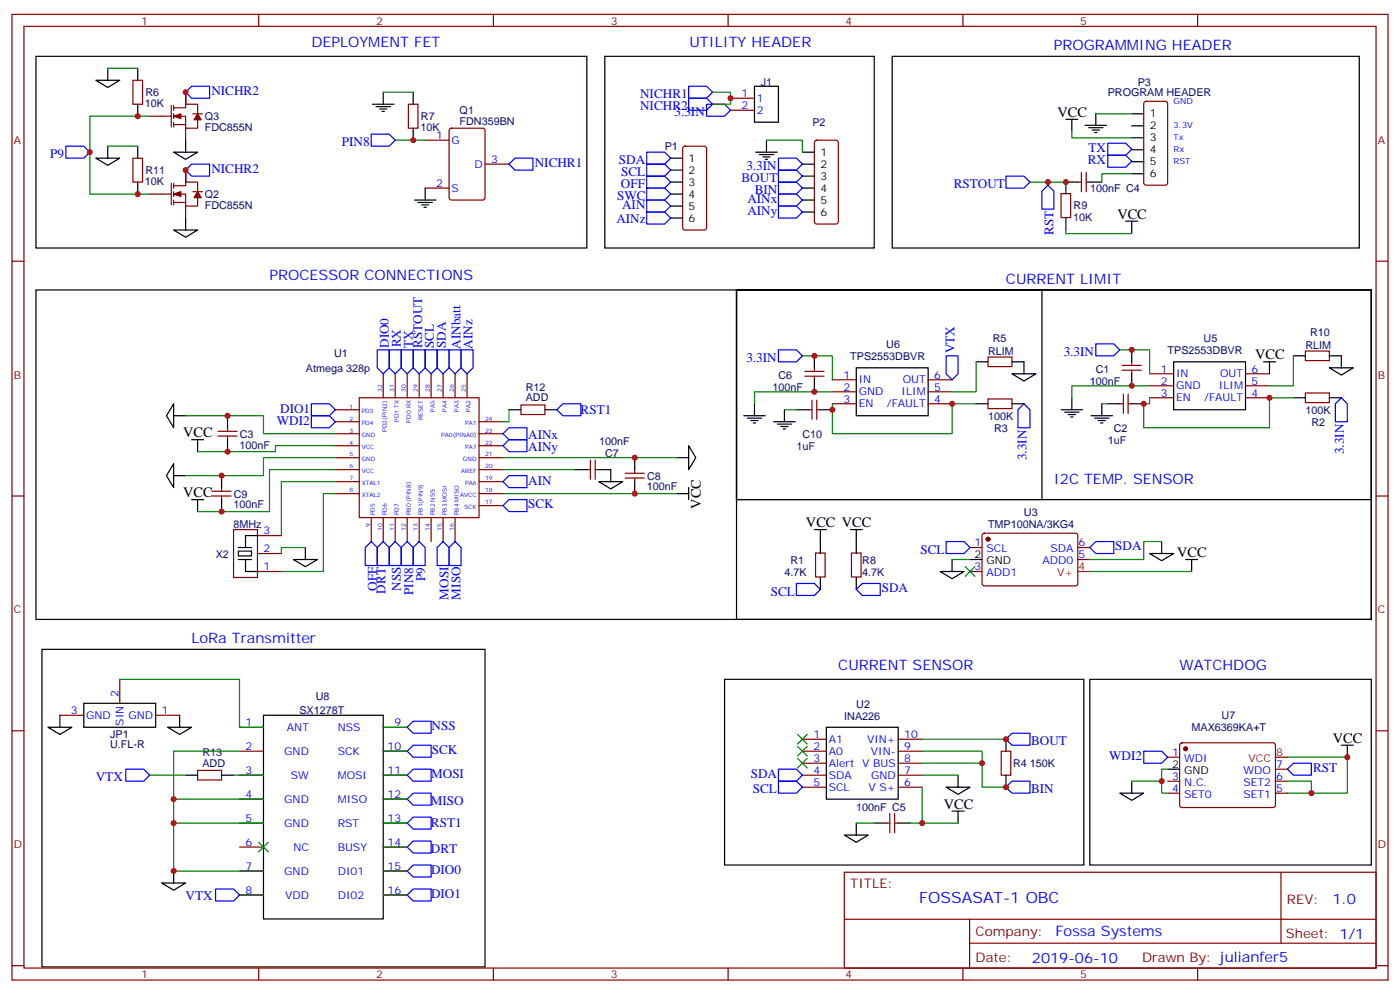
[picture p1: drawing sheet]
<svg xmlns="http://www.w3.org/2000/svg" width="412mm" height="292mm" viewBox="0 0 412 292" stroke-linecap="round" stroke-linejoin="round" font-family="sans-serif">
<g fill="none" stroke="#000" stroke-width=".35">
<path d="M10.6 16.6h162.3v56.4h-162.3zM178.2 16.6h79.3v56.4h-79.3zM262.8 16.6h137.6v56.4h-137.6zM28.2 23.6h7.1l-3.6 2.2zM31.7 20.1v3.5M40.6 20.1v3.5M40.6 30.7v3.5M109.7 30.7h6.4M110.8 31.4h4.2M111.8 32.1h2.1M112.5 32.8h.7M112.9 27.2v3.5"/>
<path d="M121.7 27.2v3.5M121.7 37.7v3.6M222.2 25.4h7.1v10.6h-7.1zM314 35.1h3.5M315.7 35.1v3.6M319.6 36.9h6.4M320.7 37.6h4.2M321.7 38.3h2.1M322.4 39h.7M322.8 33.4v3.5M333.4 33.5h3.5M333.4 37h3.5"/>
<path d="M28.2 46.6h7.1l-3.6 2.1zM31.7 43v3.6M40.6 43v3.6M40.6 53.6v3.5M51.2 44.8h7l-3.5 2.1zM54.7 41.3v3.5M122.1 58.9h6.3M123.1 59.6h4.3M125.2 55.4v3.5M197.6 53.6h3.5M197.6 46.6h3.5M197.6 50.1h3.5"/>
<path d="M197.6 57.1h3.5M222.6 44.8h6.4M223.7 45.5h4.2M224.7 46.2h2.1M225.4 46.9h.7M225.8 41.3v3.5M236.4 44.8h3.5M236.4 48.3h3.5M236.4 51.9h3.5M236.4 55.4h3.5M236.4 58.9h3.5M317.5 53.6h-3.5v3.5"/>
<path d="M321 53.6h3.6M333.4 40.6h3.5M333.4 44.1h3.5M333.4 47.6h3.5M333.4 51.2h3.5M51.2 67.7h7l-3.5 2.1zM54.7 64.2v3.5M124.2 60.3h2.1M124.9 61h.7M197.6 60.7h3.5M197.6 64.2h3.5M236.4 62.4h3.5"/>
<path d="M314 64.2v3.5M331.6 65.1h3.5M333.4 65.1v3.5M10.6 85.4h393.3v97h-393.3zM217 85.4h186.9v97h-186.9zM217 85.4h186.9v61.7h-186.9zM217 85.4h89.9v61.7h-89.9zM51.2 118.9v7l-2.2-3.5zM222.2 118.9v3.5M239.9 104.8v3.5M239.9 111.8v3.6M252.2 108.3h21.2v14.1h-21.2z"/>
<path d="M287.5 118.9h3.5M287.5 106.5h3.5M298.1 110.1h7.1l-3.6 2.1zM298.1 118.9h3.5M298.1 106.5h3.5v3.6M315.7 117.1v3.5M324.6 118.9v3.5M326.3 118.9h3.5M333.4 118.9h3.5M333.4 103v3.5M333.4 110.1v3.5M345.7 106.5h21.2v14.1h-21.2z"/>
<path d="M372.2 106.5h3.5M373.9 106.5v3.6M381 117.1h3.5M381 104.8h3.5M391.6 108.3h7l-3.5 2.1zM391.6 117.1h3.5M391.6 104.8h3.5v3.5M51.2 136.5v7.1l-2.2-3.5zM51.2 122.4h3.5M56.4 129.5h3.6M58.2 129.5v3.5M67 122.4v3.5"/>
<path d="M67 129.5v3.5M149.9 120.6h3.6M160.5 120.6h3.5M169.3 138.3h3.6M176.4 138.3h3.5v3.5M187 134.8v3.5M199.3 134.8h3.5M202.8 131.2l2.2 3.6-2.2 3.5zM219.1 122.4h6.3M220.1 123.1h4.3M221.2 123.8h2.1M221.9 124.5h.7"/>
<path d="M227.9 124.2h6.3M229 124.9h4.2M230 125.6h2.1M230.7 126.3h.7M231.1 120.6v3.6M234.6 120.6h3.5M241.7 120.6h3.5M312.6 120.6h6.3M313.6 121.4h4.3M314.7 122.1h2.1M315.4 122.8h.7M321.4 122.4h6.3"/>
<path d="M322.4 123.1h4.3M323.5 123.8h2.1M324.2 124.5h.7M51.2 140.1h3.5M56.4 147.1h3.6M58.2 147.1v3.5M65.3 140.1v3.5M65.3 147.1v3.5M75.8 157.7h-3.5v3.5M176.4 141.8h7l-3.5 2.1zM187 141.8v3.5M199.3 145.3h3.5"/>
<path d="M202.8 143.6v3.5M239.9 155.9h3.5M241.7 155.9v7.1M250.5 155.9h3.5M252.2 155.9v7.1M342.2 159.5v3.5M70.2 162.3h3.9v1.4h-3.9zM70.2 161.2h3.9M70.2 164.7h3.9M72.3 164.7v3.6h3.5M86.4 164.7h7.1l-3.5 2.2zM90 161.2v3.5"/>
<path d="M241.7 170v3.6M252.2 170v3.6M276.9 168.3h7.1l-3.5 2.1zM280.5 164.7v3.6M285.8 164.7h3.5M338.7 163h7l-3.5 2.1zM349.2 164.7h3.6M351 164.7v3.6M12.3 191.2h130.6v93.5h-130.6zM14.1 214.1h7.1l-3.6 2.2zM17.6 210.6v3.5M24.7 207.1h21.2v7h-21.2z"/>
<path d="M49.4 214.1h7l-3.5 2.2zM52.9 210.6v3.5M77.6 210.6h35.3v60h-35.3zM213.4 200h105.9v54.7h-105.9zM243.4 214.1h21.2v21.2h-21.2zM296.3 217.7v3.5M321 200h82.9v54.7h-82.9zM395.1 219.4h3.5M396.9 219.4v3.6M54.7 228.2h3.5M65.3 228.2h3.5M278.7 231.8h7.1l-3.6 2.1z"/>
<path d="M280.5 238.8h3.5M282.2 228.2v3.6M282.2 238.8v3.6M296.3 228.2v3.6M329.8 233.5h7.1l-3.5 2.2zM333.4 230v3.5M344 226.5h3.5M47.6 260h7.1l-3.5 2.1zM51.2 256.5v3.5M248.7 245.9h7.1l-3.6 2.1zM252.2 242.4v3.5M257.5 242.4h3.6"/>
<path d="M264.6 242.4h3.5"/>
</g>
<g fill="none" stroke="#870000" stroke-width=".35">
<path d="M3.5 4.2h405.4v284.4h-405.4zM7.1 7.8h398.2v277.2h-398.2zM76.2 4.2v3.6M145.3 4.2v3.6M214.5 4.2v3.6M283.6 4.2v3.6M352.8 4.2v3.6M39.2 23.6h2.8v7.1h-2.8zM44.1 34.2h6.3M50.4 31v6.4M51.2 31.8h3.5v-1.1h3.5v2.8M51.2 34.2h3.5v3.5h3.5v-2.4"/>
<path d="M51.2 36.7h3.5M51.2 31v1.5M51.2 33.5v1.4M51.2 36v1.4M54.7 27.2v3.5M54.7 37.7v3.6M56.8 33.5h2.8M120.3 30.7h2.8v7h-2.8zM132.5 38l.5-.3h9.2l.6 .5 .1 20-.5 .7h-9.4l-.7-.4v-20zM215.2 28.9h7M215.2 32.5h7M337.1 30l.5-.2h5.6l.7 .5 .1 23.5-.5 .7h-5.9l-.6-.4-.1-23.6z"/>
<path d="M39.2 46.6h2.8v7h-2.8zM44.1 57.1h6.3M50.4 54v6.3M51.2 54.7h3.5v-1.1h3.5v2.8M51.2 57.1h3.5v3.6h3.5v-2.5M51.2 54v1.4M51.2 56.4v1.5M51.2 58.9v1.4M51.2 59.6h3.5M54.7 50.1v3.5M56.8 56.4h2.8M125.2 55.4h7.1"/>
<path d="M125.2 41.3h7.1M142.9 48.3h7M201.3 43.2l.5-.2h5.6l.7 .5v23.5l-.4 .7h-5.9l-.7-.4v-23.6zM240.1 41.5l.5-.2h5.6l.7 .4v23.6l-.4 .6-5.9 .1-.7-.5v-23.5zM312.6 57h2.8v7.1h-2.8zM317.5 53.6h1.1M318.6 50.8v5.6M320 50.8v5.6M320 53.6h1M3.5 76.9h3.6M54.7 60.7v3.5M405.3 76.9h3.6"/>
<path d="M105.8 117.1h35.3v35.3h-35.3zM112.9 110.1v7M116.4 110.1v7M119.9 110.1v7M123.5 110.1v7M127 110.1v7M130.5 110.1v7M134.1 110.1v7M137.6 110.1v7M153.5 119.2h7v2.9h-7zM237.1 109.4h5.6M237.1 110.8h5.6"/>
<path d="M239.2 117.8v5.7M239.9 108.3v1.1M239.9 110.8v1M240.6 117.8v5.7M245.2 111.8h7M245.2 115.4h7M245.2 118.9h7M273.4 111.8h7.1M273.4 115.4h7.1M273.4 118.9h7.1M291 117.5h7.1v2.8h-7.1zM291 105.1h7.1v2.8h-7.1z"/>
<path d="M329.8 118.9h1.1M330.6 107.6h5.6M330.6 109h5.6M330.9 116.1v5.6M332.3 118.9h1.1M332.3 116.1v5.6M333.4 106.5v1.1M333.4 109v1.1M338.7 110.1h7M338.7 113.6h7M338.7 117.1h7M366.9 110.1h7"/>
<path d="M366.9 113.6h7M366.9 117.1h7M384.5 115.7h7.1v2.8h-7.1zM384.5 103.4h7.1v2.8h-7.1zM64.2 127h5.6M64.2 128.4h5.6M67 125.9v1.1M67 128.4v1.1M98.8 120.6h7M98.8 124.2h7M98.8 127.7h7M98.8 131.2h7"/>
<path d="M98.8 134.8h7M98.8 138.3h7M141.1 124.2h7.1M141.1 127.7h7.1M141.1 131.2h7.1M141.1 134.8h7.1M141.1 138.3h7.1M172.9 138.3h1M173.9 135.5v5.6M175.3 138.3h1.1M175.3 135.5v5.6M184.1 139.3h5.7"/>
<path d="M187 138.3v1M238.1 120.6h1.1M240.6 120.6h1.1M3.5 146h3.6M62.4 146h5.7M62.4 144.6h5.7M65.3 143.6v1M65.3 146v1.1M68.8 155.9h7v14.1h-7zM75.8 157.7h7.1M98.8 141.8h7M98.8 145.3h7"/>
<path d="M109.4 152.4v7.1M112.9 152.4v7.1M116.4 152.4v7.1M119.9 152.4v7.1M123.5 152.4v7.1M127 152.4v7.1M130.5 152.4v7.1M134.1 152.4v7.1M141.1 141.8h7.1M141.1 145.3h7.1M141.1 148.9h7.1M184.1 140.8h5.7"/>
<path d="M187 140.8v1M289.5 157.2l.5-.2h27.1l.4 .7-.1 14.4-.6 .4-27.1-.1-.4-.6v-14.1zM405.3 146h3.6M75.8 168.3h7.1M75.8 163h7.1M240.2 162.8h2.9v7.1h-2.9zM250.8 162.8h2.8v7.1h-2.8zM285.8 168.3h3.5M285.8 161.2h3.5M317.5 161.2h3.5M317.5 164.7h3.5M3.5 215.2h3.6"/>
<path d="M17.6 210.6h7.1M35.3 200v7.1M45.9 210.6h7M70.6 214.1h7M112.9 214.1h7M236.4 217.7h7M264.6 217.7h7M347.7 218.9l.5-.2 27.1 .1 .4 .6-.1 17.9-.6 .5-27.1-.1-.4-.6v-17.7zM405.3 215.2h3.6M58.2 226.8h7.1v2.9h-7.1zM70.6 221.2h7M70.6 228.2h7"/>
<path d="M70.6 235.3h7M112.9 221.2h7M112.9 228.2h7M112.9 235.3h7M236.4 221.2h7M236.4 224.7h7M236.4 228.2h7M236.4 231.8h7M262.1 239.5v5.7M263.5 239.5v5.7M264.6 221.2h7M264.6 224.7h7"/>
<path d="M264.6 228.2h7M264.6 231.8h7M294.9 221.2h2.8v7h-2.8zM344 223h3.5M344 230h3.5M344 233.5h3.5M375.7 230h3.5M375.7 233.5h3.5M375.7 226.5h3.5M70.6 242.4h7M70.6 249.4h7M70.6 256.5h7"/>
<path d="M112.9 242.4h7M112.9 249.4h7M112.9 256.5h7M248.7 256.8h156.6v28.2h-156.6zM261.1 242.4h1M263.5 242.4h1.1M377.3 256.8v20.9M70.6 263.5h7M112.9 263.5h7M248.7 270.7h156.5M285.6 277.7h119.6M285.6 270.7v14.1"/>
<path d="M3.5 284.3h3.6M76.2 285v3.6M145.3 285v3.6M214.5 285v3.6M283.6 285v3.6M352.8 285v3.6M405.3 284.3h3.6"/>
</g>
<g fill="#870000" stroke="#870000" stroke-width=".35">
<path d="M51.2 34.2l2.1-.7v1.4z"/>
<path d="M58.2 33.5l1.1 1.8h-2.2z"/>
<path d="M51.2 57.1l2.1-.7v1.5z"/>
<path d="M58.2 56.4l1.1 1.8h-2.2z"/>
<circle cx="349.2" cy="220.5" r=".53"/>
<circle cx="291" cy="158.7" r=".53"/>
</g>
<path d="M317.5 168.3h3.5M375.7 223h3.5" fill="none" stroke="#f00" stroke-width=".35"/>
<g fill="none" stroke="#00f" stroke-width=".35">
<path d="M56.4 25.4h5.3v3.5h-5.3l-1.7-1.7zM109.4 39.5h5.3l1.7 1.8-1.7 1.7h-5.3zM202.8 25.4h5.3l1.8 1.8-1.8 1.7h-5.3zM202.8 28.9h5.3l1.8 1.8-1.8 1.8h-5.3zM208.1 30.7h5.3l1.8 1.8-1.8 1.7h-5.3zM19.4 43h5.3l1.8 1.8-1.8 1.8h-5.3zM54.7 50.1l1.7-1.8h5.3v3.6h-5.3zM149.9 48.3l1.8-1.7h5.3v3.5h-5.3zM190.5 55.4h5.3l1.8 1.7-1.8 1.8h-5.3zM190.5 44.8h5.3l1.8 1.8-1.8 1.7h-5.3zM190.5 48.3h5.3l1.8 1.8-1.8 1.8h-5.3zM190.5 51.9h5.3l1.8 1.7-1.8 1.8h-5.3z"/>
<path d="M190.5 58.9h5.3l1.8 1.8-1.8 1.7h-5.3zM229.3 53.6h5.3l1.8 1.8-1.8 1.7h-5.3zM229.3 50.1h5.3l1.8 1.8-1.8 1.7h-5.3zM229.3 57.1h5.3l1.8 1.8-1.8 1.8h-5.3zM229.3 46.6h5.3l1.8 1.7-1.8 1.8h-5.3zM296.3 51.9h5.3l1.8 1.7-1.8 1.8h-5.3zM306.9 56.3l1.8-1.8 1.7 1.8v5.3h-3.5zM326.3 45.7h5.3l1.8 1.8-1.8 1.7h-5.3zM326.3 42.2h5.3l1.8 1.7-1.8 1.8h-5.3zM190.5 62.4h5.3l1.8 1.8-1.8 1.8h-5.3zM229.3 60.7h5.3l1.8 1.7-1.8 1.8h-5.3zM91.7 118.9h5.3l1.8 1.7-1.8 1.8h-5.3z"/>
<path d="M111.1 103h3.6v5.3l-1.8 1.8-1.8-1.8zM114.7 103h3.5v5.3l-1.8 1.8-1.7-1.8zM118.2 103h3.5v5.3l-1.8 1.8-1.7-1.8zM121.7 103h3.5v5.3l-1.7 1.8-1.8-1.8zM125.2 103h3.6v5.3l-1.8 1.8-1.8-1.8zM128.8 103h3.5v5.3l-1.8 1.8-1.7-1.8zM132.3 103h3.5v5.3l-1.7 1.8-1.8-1.8zM135.8 103h3.5v5.3l-1.7 1.8-1.8-1.8zM165.8 118.9h5.3v3.5h-5.3l-1.8-1.8zM229.3 103h5.3l1.8 1.8-1.8 1.7h-5.3zM278.7 104.8h3.5v5.3l-1.7 1.7-1.8-1.7zM322.8 101.2h5.3l1.7 1.8-1.7 1.8h-5.3z"/>
<path d="M393.3 118.9l1.8-1.8 1.8 1.8v5.3h-3.6zM91.7 122.4h5.3l1.8 1.8-1.8 1.7h-5.3zM149.9 125.9h5.3v3.6h-5.3l-1.7-1.8zM149.9 129.5h5.3v3.5h-5.3l-1.7-1.8zM299.9 120.6l1.7-1.7 1.8 1.7v5.3h-3.5zM109.4 159.5l1.7 1.7v5.3h-3.5v-5.3zM116.4 159.5l1.8 1.7v5.3h-3.5v-5.3zM119.9 159.5l1.8 1.7v5.3h-3.5v-5.3zM123.5 159.5l1.7 1.7v5.3h-3.5v-5.3zM130.5 159.5l1.8 1.7v5.3h-3.5v-5.3zM134.1 159.5l1.7 1.7v5.3h-3.5v-5.3zM148.2 148.9l1.7-1.8h5.3v3.5h-5.3z"/>
<path d="M149.9 140.1h5.3v3.5h-5.3l-1.7-1.8zM278.7 159.5h5.3l1.8 1.7-1.8 1.8h-5.3zM322.8 159.5h5.3v3.5h-5.3l-1.8-1.8zM111.1 161.2l1.8-1.7 1.8 1.7v5.3h-3.6zM234.6 171.8h5.3l1.8 1.8-1.8 1.7h-5.3zM254 171.8h5.3v3.5h-5.3l-1.8-1.7zM119.9 214.1l1.8-1.7h5.3v3.5h-5.3zM298.1 215.9h5.3v3.5h-5.3l-1.8-1.7zM37 226.5h5.3l1.8 1.7-1.8 1.8h-5.3zM119.9 228.2l1.8-1.7h5.3v3.5h-5.3zM119.9 235.3l1.8-1.8h5.3v3.6h-5.3zM119.9 221.2l1.8-1.8h5.3v3.6h-5.3z"/>
<path d="M229.3 230h5.3l1.8 1.8-1.8 1.7h-5.3zM229.3 226.5h5.3l1.8 1.7-1.8 1.8h-5.3zM298.1 230h5.3v3.5h-5.3l-1.8-1.7zM336.9 221.2h5.3l1.8 1.8-1.8 1.7h-5.3zM379.2 226.5l1.8-1.8h5.3v3.5h-5.3zM119.9 256.5l1.8-1.8h5.3v3.5h-5.3zM121.7 247.6h5.3v3.6h-5.3l-1.8-1.8zM121.7 240.6h5.3v3.5h-5.3l-1.8-1.7zM63.5 261.8h5.3l1.8 1.7-1.8 1.8h-5.3zM119.9 263.5l1.8-1.7h5.3v3.5h-5.3z"/>
</g>
<g fill="none" stroke="#008700" stroke-width=".35">
<path d="M31.7 20.1h8.9M44.1 34.2h-17.6v22.9h17.6M112.9 27.2h8.8M209.9 27.2h5.3v3.5h-5.3M315.7 38.8v1.8h17.7M322.8 33.5h10.6M31.7 43h8.9M116.4 41.3h8.8M225.8 41.3h10.6v3.5M303.4 53.6h5.3v1.1M308.7 53.6h5.3M333.4 51.2h-8.8v2.4"/>
<path d="M314 67.7v1.1h19.4M236.4 104.8h8.8v7M245.2 115.4h-23v3.5M245.2 118.9v8.8h35.3v-8.8h7M287.5 106.5v8.9h-7M324.6 118.9h1.7M329.8 103h8.9v7.1M338.7 113.6h-23v3.5M338.7 117.1v1.8h-1.8v7h37v-8.8h7.1M381 104.8v8.8h-7.1M54.7 122.4h22.9v5.3h21.2M98.8 134.8h-21.2v5.3h-22.9"/>
<path d="M98.8 138.3h-19.4v12.3h-21.2M98.8 131.2h-17.7v1.8h-22.9M148.2 134.8h51.1M148.2 138.3h21.1M149.9 120.6v3.6h-1.7M231.1 120.6h3.5M98.8 141.8h-15.9v15.9M98.8 145.3h-3.6v23h-12.3M148.2 145.3h51.1M342.2 159.5h-5.3v5.2h-15.9M90 161.2h-7.1v1.8M280.5 164.7h5.3"/>
<path d="M321 168.3h30M35.3 200h35.3v14.1h7M112.9 214.1h7M271.6 217.7h24.7M44.1 228.2h10.6M51.2 235.3h26.4M68.8 228.2h8.8M70.6 221.2h-19.4v35.3h26.4M112.9 228.2h7M112.9 235.3h7M112.9 221.2h7M271.6 221.2h17.7v10.6h7"/>
<path d="M271.6 231.8v10.6h10.6M271.6 228.2h10.6M271.6 224.7h17.7M333.4 230h8.8v3.5h1.8M344 226.5h-1.8v3.5M379.2 230h7.1v3.5M379.2 223h17.7v10.5h-17.7M51.2 242.4h26.4M112.9 242.4h7M112.9 256.5h7M112.9 249.4h7M252.2 242.4h5.3"/>
<path d="M268.1 242.4h3.5M70.6 263.5h7M112.9 263.5h7"/>
</g>
<g fill="#c00">
<circle cx="51.2" cy="235.3" r=".88"/>
<circle cx="51.2" cy="242.4" r=".88"/>
<circle cx="51.2" cy="256.5" r=".88"/>
<circle cx="54.7" cy="50.1" r=".88"/>
<circle cx="245.2" cy="120.6" r=".88"/>
<circle cx="336.9" cy="118.9" r=".88"/>
<circle cx="373.9" cy="117.1" r=".88"/>
<circle cx="333.4" cy="103" r=".88"/>
<circle cx="333.4" cy="113.6" r=".88"/>
<circle cx="239.9" cy="115.4" r=".88"/>
<circle cx="239.9" cy="104.8" r=".88"/>
<circle cx="280.5" cy="118.9" r=".88"/>
<circle cx="289.3" cy="224.7" r=".88"/>
<circle cx="296.3" cy="217.7" r=".88"/>
<circle cx="67" cy="133" r=".88"/>
<circle cx="65.3" cy="150.6" r=".88"/>
<circle cx="386.3" cy="233.5" r=".88"/>
<circle cx="67" cy="122.4" r=".88"/>
<circle cx="65.3" cy="140.1" r=".88"/>
<circle cx="342.2" cy="230" r=".88"/>
<circle cx="396.9" cy="223" r=".88"/>
<circle cx="121.7" cy="41.3" r=".88"/>
<circle cx="187" cy="134.8" r=".88"/>
<circle cx="187" cy="145.3" r=".88"/>
<circle cx="308.7" cy="53.6" r=".88"/>
<circle cx="314" cy="53.6" r=".88"/>
<circle cx="296.3" cy="231.8" r=".88"/>
<circle cx="271.6" cy="242.4" r=".88"/>
<circle cx="54.7" cy="27.2" r=".88"/>
<circle cx="40.6" cy="34.2" r=".88"/>
<circle cx="26.5" cy="44.8" r=".88"/>
<circle cx="40.6" cy="57.1" r=".88"/>
<circle cx="215.2" cy="28.9" r=".88"/>
</g>
<g fill="#c00" stroke="#008700" stroke-width=".35">
<path d="M284.3 166.9l2.9 2.8zM284.3 169.7l2.9-2.8z"/>
<path d="M234.9 223.3l2.9 2.8zM237.8 223.3l-2.9 2.8z"/>
<path d="M234.9 219.8l2.9 2.8zM234.9 222.6l2.9-2.8z"/>
<path d="M234.9 216.3l2.9 2.8zM237.8 216.3l-2.9 2.8z"/>
<path d="M76.2 248l2.8 2.8zM79 248l-2.8 2.8z"/>
</g>
<text font-size="4.6" fill="#00f" x="270.8" y="265.8">FOSSASAT-1 OBC</text>
<g font-size="4.2" fill="#00f">
<text x="91.7" y="13.8">DEPLOYMENT FET</text>
<text x="203.1" y="13.8">UTILITY HEADER</text>
<text x="310.4" y="14.8">PROGRAMMING HEADER</text>
<text x="79.4" y="82.6">PROCESSOR CONNECTIONS</text>
<text x="296.3" y="83.6">CURRENT LIMIT</text>
<text x="310.4" y="142.6">I2C TEMP. SENSOR</text>
<text x="56.4" y="189.4">LoRa Transmitter</text>
<text x="246.9" y="197.3">CURRENT SENSOR</text>
<text x="347.5" y="197.3">WATCHDOG</text>
<text x="392.5" y="266.1">1.0</text>
<text x="310.9" y="275.6">Fossa Systems</text>
<text x="304" y="283.4">2019-06-10</text>
</g>
<g font-size="4.2">
<text x="311.5" y="34.4">VCC</text>
<text x="329.1" y="64.4">VCC</text>
<text x="369.7" y="105.8">VCC</text>
<text x="54" y="128.8">VCC</text>
<text x="54" y="146.4">VCC</text>
<text x="206.5" y="149.7" transform="rotate(-90 206.5 149.7)">VCC</text>
<text x="237.4" y="155.2">VCC VCC</text>
<text x="346.8" y="164">VCC</text>
<text x="392.6" y="218.7">VCC</text>
<text x="278" y="238.1">VCC</text>
</g>
<g font-size="3.9" fill="#00f">
<text x="62.3" y="28">NICHR2</text>
<text x="188.6" y="28.8">NICHR1</text>
<text x="188.6" y="32.3">NICHR2</text>
<text x="198.7" y="34.2">3.3IN</text>
<text x="14.8" y="46.6">P9</text>
<text x="100.7" y="43">PIN8</text>
<text x="320.6" y="44.8">TX</text>
<text x="62.3" y="50.9">NICHR2</text>
<text x="157.5" y="49.2">NICHR1</text>
<text x="182.3" y="48.4">SDA</text>
<text x="182.9" y="51.9">SCL</text>
<text x="218.4" y="53.5">BOUT</text>
<text x="219.9" y="50.1">3.3IN</text>
<text x="320.4" y="48.3">RX</text>
<text x="181.8" y="58.8">SWC</text>
<text x="182.9" y="55.4">OFF</text>
<text x="220.2" y="59.9">AINx</text>
<text x="222.3" y="57">BIN</text>
<text x="281" y="55.2">RSTOUT</text>
<text x="181.6" y="65.8">AINz</text>
<text x="183.3" y="61.5">AIN</text>
<text x="220.2" y="63.4">AINy</text>
<text x="310.3" y="69.2" transform="rotate(-90 310.3 69.2)">RST</text>
<text x="114.5" y="102.5" transform="rotate(-90 114.5 102.5)">DIO0</text>
<text x="118" y="102.3" transform="rotate(-90 118 102.3)">RX</text>
<text x="121.6" y="102.5" transform="rotate(-90 121.6 102.5)">TX</text>
<text x="124.3" y="102.5" transform="rotate(-90 124.3 102.5)">RSTOUT</text>
<text x="127.8" y="102.5" transform="rotate(-90 127.8 102.5)">SCL</text>
<text x="131.3" y="102.5" transform="rotate(-90 131.3 102.5)">SDA</text>
<text x="135.6" y="102.7" transform="rotate(-90 135.6 102.7)">AINbatt</text>
<text x="139.2" y="102.7" transform="rotate(-90 139.2 102.7)">AINz</text>
<text x="219.9" y="106.5">3.3IN</text>
<text x="281.2" y="104.1" transform="rotate(-90 281.2 104.1)">VTX</text>
<text x="313.3" y="104.8">3.3IN</text>
<text x="81.5" y="125">WDI2</text>
<text x="82.5" y="121.5">DIO1</text>
<text x="171" y="121.9">RST1</text>
<text x="155.6" y="129.3">AINx</text>
<text x="155.6" y="132.8">AINy</text>
<text x="302.3" y="135.5" transform="rotate(-90 302.3 135.5)">3.3IN</text>
<text x="395.8" y="133.7" transform="rotate(-90 395.8 133.7)">3.3IN</text>
<text x="155.6" y="142.7">AIN</text>
<text x="155.6" y="149.7">SCK</text>
<text x="328.5" y="161.9">SDA</text>
<text x="271.1" y="163">SCL</text>
<text x="111" y="173.9" transform="rotate(-90 111 173.9)">OFF</text>
<text x="118" y="173.9" transform="rotate(-90 118 173.9)">NSS</text>
<text x="125.2" y="171.1" transform="rotate(-90 125.2 171.1)">P9</text>
<text x="113.6" y="174.8" transform="rotate(-90 113.6 174.8)">DRT</text>
<text x="121.7" y="175.2" transform="rotate(-90 121.7 175.2)">PIN8</text>
<text x="132.1" y="176.5" transform="rotate(-90 132.1 176.5)">MOSI</text>
<text x="135.7" y="176.5" transform="rotate(-90 135.7 176.5)">MISO</text>
<text x="227" y="175.4">SCL</text>
<text x="259.7" y="174.3">SDA</text>
<text x="127.1" y="215.1">NSS</text>
<text x="303.7" y="219.3">BOUT</text>
<text x="127.2" y="222.1">SCK</text>
<text x="326.7" y="223.8">WDI2</text>
<text x="386.8" y="227.3">RST</text>
<text x="28.2" y="229.9">VTX</text>
<text x="127" y="229.2">MOSI</text>
<text x="221.1" y="229">SDA</text>
<text x="221.7" y="233.6">SCL</text>
<text x="303.7" y="233.4">BIN</text>
<text x="126.9" y="236.9">MISO</text>
<text x="126.9" y="243.6">RST1</text>
<text x="126.9" y="251.3">DRT</text>
<text x="127" y="257.4">DIO0</text>
<text x="54.7" y="265.1">VTX</text>
<text x="127" y="264.5">DIO1</text>
</g>
<g font-size="3.9" fill="#800">
<text x="250.5" y="261.4">TITLE:</text>
<text x="379.1" y="266.1">REV:</text>
<text x="287.4" y="275.6">Company:</text>
<text x="378.7" y="276.2">Sheet: 1/1</text>
<text x="287.4" y="283.3">Date:</text>
<text x="336.4" y="283.4">Drawn By: julianfer5</text>
</g>
<g font-size="3.2" fill="#800">
<text x="41.6" y="7.2">1</text>
<text x="110.8" y="7.2">2</text>
<text x="179.9" y="7.2">3</text>
<text x="249.1" y="7.2">4</text>
<text x="318.2" y="7.2">5</text>
<text x="4.1" y="42.3">A</text>
<text x="405.9" y="42.3">A</text>
<text x="4.1" y="111.5">B</text>
<text x="405.9" y="111.5">B</text>
<text x="4.1" y="180.6">C</text>
<text x="405.9" y="180.6">C</text>
<text x="4.1" y="249.8">D</text>
<text x="405.9" y="249.8">D</text>
<text x="41.6" y="288">1</text>
<text x="110.8" y="288">2</text>
<text x="179.9" y="288">3</text>
<text x="249.1" y="288">4</text>
<text x="318.2" y="288">5</text>
</g>
<g font-size="3.2" fill="#000080">
<text x="42.8" y="28.3">R6</text>
<text x="224.1" y="25.2">J1</text>
<text x="326.3" y="28.4">PROGRAM HEADER</text>
<text x="335.1" y="25.3">P3</text>
<text x="42.7" y="31.6">10K</text>
<text x="60.3" y="35.4">Q3</text>
<text x="124" y="35.4">R7</text>
<text x="135.4" y="33.5">Q1</text>
<text x="60.3" y="38.6">FDC855N</text>
<text x="123.8" y="38.6">10K</text>
<text x="135.4" y="36.7">FDN359BN</text>
<text x="239.3" y="37">P2</text>
<text x="195.8" y="44.2">P1</text>
<text x="42.8" y="51.2">R11</text>
<text x="42.7" y="54.5">10K</text>
<text x="60.3" y="58.3">Q2</text>
<text x="321.1" y="56.7">100nF C4</text>
<text x="60.3" y="61.5">FDC855N</text>
<text x="316.1" y="64.9">10K</text>
<text x="316.2" y="61.7">R9</text>
<text x="292.5" y="100.8">R5</text>
<text x="354.5" y="100.7">U5</text>
<text x="385.9" y="99.1">R10</text>
<text x="98.4" y="105.1">U1</text>
<text x="250.5" y="106">TPS2553DBVR</text>
<text x="261.1" y="102.5">U6</text>
<text x="291" y="104.6">RLIM</text>
<text x="344" y="104.2">TPS2553DBVR</text>
<text x="384.5" y="102.8">RLIM</text>
<text x="90.1" y="109.6">Atmega 328p</text>
<text x="229.3" y="111.6">C6</text>
<text x="321" y="113.4">100nF</text>
<text x="322.8" y="109.9">C1</text>
<text x="154.9" y="118.2">ADD</text>
<text x="154.9" y="115">R12</text>
<text x="227.5" y="115.2">100nF</text>
<text x="291" y="123.6">100K</text>
<text x="384.5" y="121.9">100K</text>
<text x="386.3" y="125.4">R2</text>
<text x="70.6" y="128.9">C3</text>
<text x="176.5" y="131.1">100nF</text>
<text x="236.4" y="128.9">C10</text>
<text x="292.8" y="127.2">R3</text>
<text x="326.3" y="130.7">1uF</text>
<text x="328.1" y="127.2">C2</text>
<text x="70.6" y="132.1">100nF</text>
<text x="178.3" y="134.6">C7</text>
<text x="234.6" y="132.5">1uF</text>
<text x="190.6" y="141.2">C8</text>
<text x="68.8" y="149.7">100nF</text>
<text x="68.9" y="146.5">C9</text>
<text x="190.5" y="144.4">100nF</text>
<text x="68.8" y="155.4">8MHz</text>
<text x="291" y="155.4">TMP100NA/3KG4</text>
<text x="301.6" y="151.8">U3</text>
<text x="63.6" y="164.2">X2</text>
<text x="232.8" y="166">R1</text>
<text x="254" y="166">R8</text>
<text x="231.1" y="169.5">4.7K</text>
<text x="254" y="169.5">4.7K</text>
<text x="93" y="206.2">U8</text>
<text x="252.2" y="208.3">U2</text>
<text x="88.2" y="210.1">SX1278T</text>
<text x="248.7" y="211.9">INA226</text>
<text x="351" y="215.3">MAX6369KA+T</text>
<text x="359.8" y="211.8">U7</text>
<text x="32.4" y="220.3">U.FL-R</text>
<text x="32.4" y="217.2">JP1</text>
<text x="59.6" y="225.8">ADD</text>
<text x="59.6" y="222.6">R13</text>
<text x="298.5" y="225.9">R4</text>
<text x="303.4" y="225.9">150K</text>
<text x="252.2" y="238.7">100nF C5</text>
</g>
<g font-size="3.2" fill="#00f">
<text x="218.5" y="28.6">1</text>
<text x="223" y="30">1</text>
<text x="218.5" y="32.1">2</text>
<text x="223" y="33.5">2</text>
<text x="128.5" y="40.9">1</text>
<text x="133" y="42.3">G</text>
<text x="144.6" y="48">3</text>
<text x="139.7" y="49.4">D</text>
<text x="128.5" y="55">2</text>
<text x="133" y="56.4">S</text>
<text x="248.5" y="111.5">1</text>
<text x="252.9" y="112.9">IN</text>
<text x="265.9" y="112.9">OUT</text>
<text x="275.2" y="111.5">6</text>
<text x="341.9" y="109.7">1</text>
<text x="341.9" y="113.2">2</text>
<text x="346.4" y="111.1">IN</text>
<text x="359.4" y="111.1">OUT</text>
<text x="368.7" y="113.2">5</text>
<text x="368.7" y="109.7">6</text>
<text x="248.5" y="115">2</text>
<text x="248.5" y="118.5">3</text>
<text x="252.9" y="116.4">GND</text>
<text x="252.9" y="119.9">EN</text>
<text x="261.2" y="119.9">/FAULT</text>
<text x="265.6" y="116.4">ILIM</text>
<text x="275.2" y="118.5">4</text>
<text x="275.2" y="115">5</text>
<text x="341.9" y="116.8">3</text>
<text x="346.4" y="114.7">GND</text>
<text x="346.4" y="118.2">EN</text>
<text x="354.7" y="118.2">/FAULT</text>
<text x="359.1" y="114.7">ILIM</text>
<text x="368.7" y="116.8">4</text>
<text x="77.6" y="157.3">3</text>
<text x="287.1" y="160.9">1</text>
<text x="317.7" y="160.9">6</text>
<text x="77.6" y="167.9">1</text>
<text x="77.6" y="162.6">2</text>
<text x="287.1" y="167.9">3</text>
<text x="290.6" y="162.6">SCL</text>
<text x="307.1" y="166.2">ADD0</text>
<text x="309.4" y="162.6">SDA</text>
<text x="317.7" y="164.4">5</text>
<text x="290.6" y="169.7">ADD1</text>
<text x="34.9" y="205.3" transform="rotate(-90 34.9 205.3)">2</text>
<text x="20.9" y="210.3">3</text>
<text x="25.4" y="211.7">GND</text>
<text x="36.3" y="213.7" transform="rotate(-90 36.3 213.7)">SIN</text>
<text x="37.9" y="211.7">GND</text>
<text x="47.6" y="210.3">1</text>
<text x="72.3" y="213.8">1</text>
<text x="84.5" y="215.2">ANT</text>
<text x="99.5" y="215.2">NSS</text>
<text x="116.2" y="213.8">9</text>
<text x="72.3" y="220.8">2</text>
<text x="114.1" y="220.8">10</text>
<text x="239.6" y="217.3">1</text>
<text x="239.6" y="220.8">2</text>
<text x="244.1" y="218.7">A1</text>
<text x="255.4" y="218.7">VIN+</text>
<text x="266.3" y="220.8">9</text>
<text x="266.3" y="217.3">10</text>
<text x="72.3" y="227.9">3</text>
<text x="83.7" y="222.2">GND</text>
<text x="99.5" y="222.2">SCK</text>
<text x="114.1" y="227.9">11</text>
<text x="239.6" y="224.4">3</text>
<text x="239.6" y="227.9">4</text>
<text x="244.1" y="222.2">A0</text>
<text x="244.1" y="225.8">Alert</text>
<text x="253.9" y="225.8">V BUS</text>
<text x="256.6" y="222.2">VIN-</text>
<text x="266.3" y="227.9">7</text>
<text x="266.3" y="224.4">8</text>
<text x="345.3" y="222.6">1</text>
<text x="348.8" y="224.4">WDI</text>
<text x="366.3" y="227.9">WDO</text>
<text x="375.9" y="226.1">7</text>
<text x="85.7" y="229.3">SW</text>
<text x="99.5" y="229.3">MOSI</text>
<text x="239.6" y="231.4">5</text>
<text x="244.1" y="229.3">SDA</text>
<text x="244.1" y="232.8">SCL</text>
<text x="255.8" y="232.8">V S+</text>
<text x="256.6" y="229.3">GND</text>
<text x="266.3" y="231.4">6</text>
<text x="345.3" y="229.7">3</text>
<text x="345.3" y="233.2">4</text>
<text x="348.8" y="231.4">N.C.</text>
<text x="366.3" y="231.4">SET2</text>
<text x="375.9" y="233.2">5</text>
<text x="375.9" y="229.7">6</text>
<text x="72.3" y="234.9">4</text>
<text x="83.7" y="236.4">GND</text>
<text x="99.5" y="236.4">MISO</text>
<text x="114.1" y="234.9">12</text>
<text x="348.8" y="234.9">SET0</text>
<text x="366.3" y="234.9">SET1</text>
<text x="72.3" y="242">5</text>
<text x="83.7" y="243.4">GND</text>
<text x="99.5" y="243.4">RST</text>
<text x="114.1" y="242">13</text>
<text x="72.3" y="249.1">6</text>
<text x="86.4" y="250.5">NC</text>
<text x="99.5" y="250.5">BUSY</text>
<text x="114.1" y="249.1">14</text>
<text x="72.3" y="256.1">7</text>
<text x="83.7" y="257.5">GND</text>
<text x="99.5" y="257.5">DI01</text>
<text x="114.1" y="256.1">15</text>
<text x="72.3" y="263.2">8</text>
<text x="114.1" y="263.2">16</text>
<text x="84" y="264.6">VDD</text>
<text x="99.5" y="264.6">DI02</text>
</g>
<g font-size="3.2">
<text x="338.7" y="34.4">1</text>
<text x="338.7" y="38">2</text>
<text x="338.7" y="41.5">3</text>
<text x="202.8" y="47.6">1</text>
<text x="241.7" y="45.9">1</text>
<text x="338.7" y="45">4</text>
<text x="202.8" y="51.2">2</text>
<text x="241.7" y="49.4">2</text>
<text x="241.7" y="52.9">3</text>
<text x="338.7" y="48.5">5</text>
<text x="338.7" y="52.1">6</text>
<text x="202.8" y="54.7">3</text>
<text x="202.8" y="58.2">4</text>
<text x="241.7" y="56.4">4</text>
<text x="241.7" y="60">5</text>
<text x="202.8" y="61.7">5</text>
<text x="202.8" y="65.3">6</text>
<text x="241.7" y="63.5">6</text>
<text x="287.1" y="164.4">2</text>
<text x="290.6" y="166.2">GND</text>
<text x="345.3" y="226.1">2</text>
<text x="348.8" y="227.9">GND</text>
</g>
<g font-size="3.2" fill="#f00">
<text x="317.7" y="167.9">4</text>
<text x="311.4" y="169.7">V+</text>
<text x="367.8" y="224.4">VCC</text>
<text x="375.9" y="222.6">8</text>
</g>
<g font-size="2.5" fill="#00f">
<text x="345.7" y="30.7">GND</text>
<text x="345.7" y="41.3">Tx</text>
<text x="345.7" y="37.7">3.3V</text>
<text x="345.7" y="44.8">Rx</text>
<text x="345.7" y="48.3">RST</text>
</g>
<g font-size="1.8" fill="#00f">
<text x="112.5" y="115.4" transform="rotate(-90 112.5 115.4)">32</text>
<text x="116.1" y="115.4" transform="rotate(-90 116.1 115.4)">31</text>
<text x="119.6" y="115.4" transform="rotate(-90 119.6 115.4)">30</text>
<text x="123.1" y="115.4" transform="rotate(-90 123.1 115.4)">29</text>
<text x="126.6" y="115.4" transform="rotate(-90 126.6 115.4)">28</text>
<text x="130.2" y="115.4" transform="rotate(-90 130.2 115.4)">27</text>
<text x="133.7" y="115.4" transform="rotate(-90 133.7 115.4)">26</text>
<text x="137.2" y="115.4" transform="rotate(-90 137.2 115.4)">25</text>
<text x="102.9" y="120.3">1</text>
<text x="102.9" y="123.8">2</text>
<text x="106.5" y="121.7">PD3</text>
<text x="106.5" y="125.2">PD4</text>
<text x="117.5" y="124.3" transform="rotate(-90 117.5 124.3)">PD1 TX</text>
<text x="121" y="124.4" transform="rotate(-90 121 124.4)">PD0 RX</text>
<text x="124.5" y="123.6" transform="rotate(-90 124.5 123.6)">RESET</text>
<text x="128.1" y="121.2" transform="rotate(-90 128.1 121.2)">PA5</text>
<text x="131.6" y="121.2" transform="rotate(-90 131.6 121.2)">PA4</text>
<text x="135.1" y="121.2" transform="rotate(-90 135.1 121.2)">PA3</text>
<text x="137" y="125.2">PA1</text>
<text x="138.6" y="121.2" transform="rotate(-90 138.6 121.2)">PA2</text>
<text x="142.9" y="123.8">24</text>
<text x="102.9" y="127.4">3</text>
<text x="102.9" y="130.9">4</text>
<text x="106.5" y="128.8">GND</text>
<text x="113.9" y="127.2" transform="rotate(-90 113.9 127.2)">PD2(PIN2)</text>
<text x="130" y="128.8">PA0(PINA0)</text>
<text x="142.9" y="130.9">22</text>
<text x="142.9" y="127.4">23</text>
<text x="102.9" y="134.4">5</text>
<text x="102.9" y="137.9">6</text>
<text x="106.5" y="132.3">VCC</text>
<text x="106.5" y="135.8">GND</text>
<text x="136.4" y="135.8">GND</text>
<text x="137" y="132.3">PA7</text>
<text x="142.9" y="137.9">20</text>
<text x="142.9" y="134.4">21</text>
<text x="102.9" y="141.5">7</text>
<text x="106.5" y="139.3">VCC</text>
<text x="106.5" y="142.9">XTAL1</text>
<text x="135.8" y="139.3">AREF</text>
<text x="137" y="142.9">PA6</text>
<text x="142.9" y="141.5">19</text>
<text x="102.9" y="145">8</text>
<text x="106.5" y="146.4">XTAL2</text>
<text x="135.5" y="146.4">AVCC</text>
<text x="136.7" y="149.9">SCK</text>
<text x="142.9" y="148.5">17</text>
<text x="142.9" y="145">18</text>
<text x="109" y="155.3" transform="rotate(-90 109 155.3)">9</text>
<text x="110.4" y="151.7" transform="rotate(-90 110.4 151.7)">PD5</text>
<text x="113.9" y="151.7" transform="rotate(-90 113.9 151.7)">PD6</text>
<text x="117.5" y="151.7" transform="rotate(-90 117.5 151.7)">PD7</text>
<text x="121" y="151.7" transform="rotate(-90 121 151.7)">PB0 (PIN8)</text>
<text x="124.5" y="151.7" transform="rotate(-90 124.5 151.7)">PB1(PIN9)</text>
<text x="128.1" y="151.7" transform="rotate(-90 128.1 151.7)">PB2 NSS</text>
<text x="131.6" y="151.7" transform="rotate(-90 131.6 151.7)">PB3 MOSI</text>
<text x="135.1" y="151.7" transform="rotate(-90 135.1 151.7)">PB4 MISO</text>
<text x="112.5" y="156.4" transform="rotate(-90 112.5 156.4)">10</text>
<text x="116.1" y="156.4" transform="rotate(-90 116.1 156.4)">11</text>
<text x="119.6" y="156.4" transform="rotate(-90 119.6 156.4)">12</text>
<text x="123.1" y="156.4" transform="rotate(-90 123.1 156.4)">13</text>
<text x="126.6" y="156.4" transform="rotate(-90 126.6 156.4)">14</text>
<text x="130.2" y="156.4" transform="rotate(-90 130.2 156.4)">15</text>
<text x="133.7" y="156.4" transform="rotate(-90 133.7 156.4)">16</text>
</g>
</svg>
